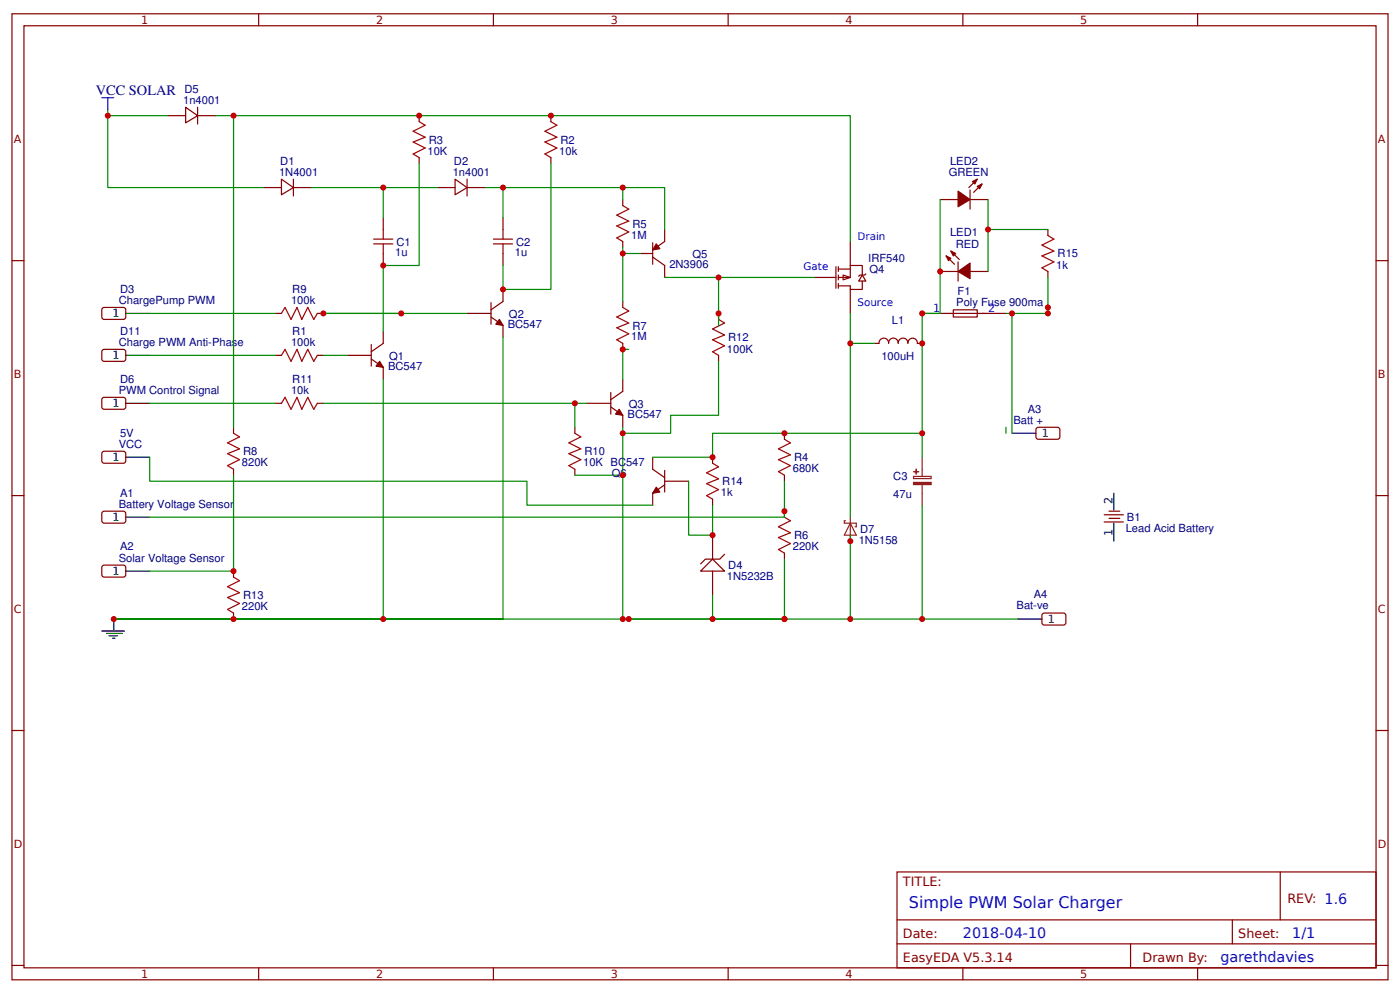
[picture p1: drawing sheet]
<svg xmlns="http://www.w3.org/2000/svg" width="309mm" height="219mm" viewBox="0 0 309 219" stroke-linecap="round" stroke-linejoin="round" font-family="sans-serif">
<g fill="none" stroke="#800" stroke-width=".26">
<path d="M2.6 3h304.1v213.3h-304.1zM5.3 5.7h298.7v208h-298.7zM57.1 3v2.7M109 3v2.7M160.9 3v2.7M212.7 3v2.7M264.6 3v2.7M62.2 39.6l2.6 1.8-2.6 1.6zM64.8 39.6v3.7M100.5 39.6l2.7 1.8-2.7 1.6zM103.2 39.6v3.7M2.6 57.5h2.7"/>
<path d="M58.2 41.4h4M64.8 41.4h4M96.6 41.4h3.9M103.2 41.4h4M304 57.5h2.7M76.7 78.4h5.3M82 79.2l2.7 1.9v2.6M82 76.1v4.7M84.7 73.2v2.6l-2.7 1.9M103.2 69.2h5.3M108.5 70l2.6 1.8v2.7M108.5 66.8v4.8"/>
<path d="M111.1 63.9v2.6l-2.6 1.9M2.6 109.4h2.7M304 109.4h2.7M2.6 161.3h2.7M304 161.3h2.7M198.2 192.5h105.8v21.2h-105.8zM282.8 192.5v10.6M2.6 213.1h2.7M57.1 213.7v2.6M109 213.7v2.6M160.9 213.7v2.6M198.2 203.1h105.8"/>
<path d="M198.2 208.4h105.8M212.7 213.7v2.6M249.8 208.4v5.3M264.6 213.7v2.6M272.3 203.1v5.3M304 213.1h2.7"/>
</g>
<path d="M22.5 21.6h2.6M23.8 21.6v2.6" fill="none" stroke="#00f" stroke-width=".26"/>
<g fill="#800" stroke="#800" stroke-width=".26">
<path d="M83.9 79.8l.8 1.3-1.6-.3z"/>
<path d="M110.3 70.5l.8 1.3-1.6-.2z"/>
</g>
<g fill="#fefefe" stroke="#800" stroke-width=".26">
<path d="M186.3 60.7l1.6 .6-1.6 .5z"/>
<path d="M190.5 60.7l.8 1.3h-1.6z"/>
</g>
<g fill="none" stroke="#800" stroke-width=".26">
<path d="M37 25.5h4M41 23.7l2.7 1.8-2.7 1.6zM43.7 25.5h3.9M43.7 23.7v3.7M92.6 25.5v1.4M92.6 34.8v1.3M121.7 25.5v1.4M121.7 34.8v1.3M84.7 48v2.7M84.7 56v2.6M111.1 48v2.7M111.1 56v2.6"/>
<path d="M137.6 44.1v1.3M137.6 53.3v1.3M141.6 56h2.6M144.2 56.8l2.6 1.8v2.7M144.2 53.6v4.7M146.8 50.7v2.6l-2.6 1.9M184.7 58.9v4.7M185.2 59.4h2.7M185.2 58.9v1M187.9 58.6h2.6v2.1M187.9 58.6v2.7h-2.7M187.9 53.3v5.3"/>
<path d="M22.6 77.4l.4-.3 4.5 .1 .3 .5-.1 1.8-.4 .3-4.5-.1-.3-.5zM22.8 67.9h4.7l.3 .5-.1 1.8-.4 .3-4.5-.1-.3-.4v-1.6zM60.9 78.4h1.3M60.9 69.2h1.3M70.1 78.4h1.3M70.1 69.2h1.3M137.6 66.5v1.4M137.6 75.8v1.3M158.7 69.2v1.3M158.7 78.4v1.4M179.9 61.3h4.8M185.2 60.7v1.1"/>
<path d="M185.2 62.6v1M187.9 63.9v5.3M190.5 62v1.9h-2.6v-.8h-2.7M191.3 60.5l-.3 .2h-1l-.3 .3M200.6 75.8a1.07 1.07 0 0 0-1.1-1.2 1.07 1.07 0 0 0-1.1 1.2 1.06 1.06 0 0 0-1-1.2 1.06 1.06 0 0 0-1.1 1.2 1.06 1.06 0 0 0-1-1.2 1.06 1.06 0 0 0-1.1 1.2h-1.1M200.6 75.8a1.04 1.04 0 0 1 1-1.1 1.04 1.04 0 0 1 1.1 1.1h1M22.6 88l.4-.3 4.5 .1 .3 .4-.1 1.9-.4 .3-4.5-.1-.3-.5zM51.6 94.3v1.3M60.9 89h1.3M70.1 89h1.3M127 94.3v1.3M129.6 89h5.3"/>
<path d="M134.9 89.8l2.7 1.9v2.6M134.9 86.7v4.7M137.6 83.7v2.7l-2.7 1.8M173.3 95.6v1.4M228.9 94.6l.5-.3 4.5 .1 .3 .5-.1 1.8-.5 .3-4.5-.1-.2-.5zM22.8 112.9h4.7l.3 .5-.1 1.8-.4 .3-4.5-.1-.3-.4v-1.6zM51.6 103.6v1.3M127 103.6v1.3M173.3 104.9v1.3M173.3 112.8v1.4M243.9 115.2h4.3M243.9 113.6h4.3"/>
<path d="M245 114.4h2.4M245 112.8h2.4M22.8 124.8h4.7l.3 .5-.1 1.8-.4 .3-4.5-.1-.3-.4v-1.6zM51.6 126.1v1.3M51.6 135.3v1.4M173.3 122.1v1.3M230.3 135.6l.4-.3 4.5 .1 .3 .5-.1 1.8-.5 .3-4.5-.1-.2-.4z"/>
</g>
<g fill="none" stroke="#a00000" stroke-width=".26">
<path d="M92.6 26.9l1.3 .7-2.6 1.4 2.6 1.3-2.6 1.1 2.6 1.3-2.6 1.3 1.3 .8M121.7 26.9l1.3 .7-2.6 1.4 2.6 1.3-2.6 1.1 2.6 1.3-2.6 1.3 1.3 .8M82.5 53.8h4.3M82.5 52.8h4.3M84.7 50.7v2.1M84.7 53.8v2.2M109 53.8h4.2M109 52.8h4.2M111.1 50.7v2.1M111.1 53.8v2.2M137.6 45.4l1.3 .8-2.6 1.3 2.6 1.3-2.6 1.1 2.6 1.3-2.6 1.3 1.3 .8M62.2 78.4l.8-1.3 1.3 2.7 1.3-2.7 1.1 2.7 1.3-2.7 1.3 2.7 .8-1.4"/>
<path d="M62.2 69.2l.8-1.3 1.3 2.6 1.3-2.6 1.1 2.6 1.3-2.6 1.3 2.6 .8-1.3M137.6 67.9l1.3 .8-2.6 1.3 2.6 1.3-2.6 1.1 2.6 1.3-2.6 1.3 1.3 .8M158.7 70.5l1.4 .8-2.7 1.3 2.7 1.4-2.7 1 2.7 1.3-2.7 1.4 1.3 .7M51.6 95.6l1.3 .8-2.6 1.4 2.6 1.3-2.6 1 2.6 1.4-2.6 1.3 1.3 .8M62.2 89l.8-1.3 1.3 2.7 1.3-2.7 1.1 2.7 1.3-2.7 1.3 2.7 .8-1.4M127 95.6l1.3 .8-2.6 1.4 2.6 1.3-2.6 1 2.6 1.4-2.6 1.3 1.3 .8M173.3 97l1.3 .8-2.6 1.3 2.6 1.3-2.6 1.1 2.6 1.3-2.6 1.3 1.3 .8M173.3 114.2l1.3 .8-2.6 1.3 2.6 1.3-2.6 1.1 2.6 1.3-2.6 1.3 1.3 .8M51.6 127.4l1.3 .8-2.6 1.3 2.6 1.3-2.6 1.1 2.6 1.3-2.6 1.3 1.3 .8"/>
</g>
<g fill="none" stroke="#080" stroke-width=".26">
<path d="M23.8 24.2v17.2h34.4M23.8 25.5h13.2M47.6 25.5h4v68.8M51.6 25.5h136.3v27.8M92.6 36.1v22.5h-7.9v14.6M121.7 36.1v27.8h-10.6v-5.3M68.8 41.4h27.8M84.7 41.4v6.6M107.2 41.4h3.9v6.6M111.1 41.4h26.5v2.7M137.6 41.4h9.2v9.3M137.6 54.6v1.4h4"/>
<path d="M137.6 56v10.5M33.1 78.4h27.8M33.1 69.2h27.8M71.4 78.4h5.3M71.4 69.2h31.8M111.1 74.5v62.2h-86h148.2M138.9 77.1h-1.3v6.6M146.8 61.3h33.1M158.7 79.8v11.9h-10.5v3.9h-10.6v41.1M158.7 61.3v10.5M187.9 69.2v6.6h5.2M187.9 75.8v38.4"/>
<path d="M33.1 89h27.8M71.4 89h55.6M84.7 83.7v53M129.6 89h-2.6v5.3M203.7 95.6v5.3M222.2 94.3v1.3M51.6 104.9v21.2h-18.5M127 104.9h10.6M173.3 106.2v8h-140.2M187.9 118.1v18.6M203.7 111.5v25.2M157.4 136.7h67.5"/>
<path d="M173.3 123.4v13.3h-34.4"/>
</g>
<g fill="none" stroke="#000" stroke-width=".26">
<path d="M27.8 78.4h5.3M27.8 69.2h5.3M27.8 89h5.3M223.6 95.6h5.3M27.8 114.2h5.3M246.1 108.9v3.7M246.1 115.5v4M22.5 139.3h5M23.5 139.8h3.5M25.1 136.7v2.6M27.8 126.1h5.3M224.9 136.7h5.3"/>
<path d="M24.1 140.4h1.8M24.9 140.9h.5"/>
</g>
<g fill="#800" stroke="#800" stroke-width=".26">
<path d="M136.8 90.4l.8 1.3-1.6-.3z"/>
<path d="M145 53.8l.8 1.1-1.6 .3z"/>
</g>
<path d="M186.8 115h-.3v.5h2.7v.8h-.3M187.9 115.5l1.3 2.6h-2.7zM187.9 114.2v5.3M201.8 105.2h3.9v.4h-3.9zM203.7 100.9v4.3M203.7 107v4.5" fill="none" stroke="#8d2323" stroke-width=".26"/>
<g fill="#8d2323" stroke="#8d2323" stroke-width=".26">
<path d="M201.8 106.5h3.9v.5h-3.9z"/>
<path d="M201.9 104.1h1z"/>
<path d="M202.4 103.6v1z"/>
</g>
<path d="M157.4 123.4l2.7 2.7h-5.3z" fill="#fefefe" stroke="#800" stroke-width=".26"/>
<g fill="none" stroke="#800" stroke-width=".26">
<path d="M215.9 39.6l-1.9 1.8M207.7 59.9h4M207.7 44.1h4M209 56.5l1.9 1.8M210.1 55.4l1.8 1.9M211.7 57.8v4.2M214.3 59.9h4M214.3 44.1h4M214.3 41.9v4.3M217 40.6l-1.9 1.9M231.5 50.7v1.3M231.5 59.9v1.4"/>
<path d="M203.7 69.2h18.5M210.6 68.4h5.3v1.6h-5.3zM22.6 99.9l.4-.3 4.5 .1 .3 .4-.1 1.9-.4 .3-4.5-.1-.3-.5zM144.2 100.9v2.7l2.6 1.8M146.8 107l-2.6 1.9v2.6M146.8 106.2h5.3M146.8 103.8v4.8M157.4 100.9v1.4M157.4 110.2v1.3M157.4 118.1v5.3M157.4 126.1v5.3M160.1 122.4l-1.1 1h-3.2l-1 1.1"/>
</g>
<path d="M231.5 52l1.3 .8-2.6 1.3 2.6 1.3-2.6 1.1 2.6 1.3-2.6 1.3 1.3 .8M157.4 102.3l1.3 .8-2.6 1.3 2.6 1.3-2.6 1.1 2.6 1.3-2.6 1.3 1.3 .8" fill="none" stroke="#a00000" stroke-width=".26"/>
<g fill="#800" stroke="#800" stroke-width=".26">
<path d="M145 107.6l.8 1-1.6 .3z"/>
<path d="M209 56.5l1.1 .5-.6 .5z"/>
<path d="M210.1 55.4l1 .6-.5 .5z"/>
<path d="M211.7 59.9l2.6-1.8v3.4z"/>
<path d="M215.9 41.1l1.1-.5-.6 1.1z"/>
<path d="M214.8 40.1l1.1-.5-.5 1z"/>
<path d="M211.7 42.2l2.6 1.9-2.6 1.5z"/>
</g>
<path d="M27.8 100.9h5.3" fill="none" stroke="#000" stroke-width=".26"/>
<path d="M207.7 44.1v25.1h-4v26.4h-46.3v5.3h-13.2M218.3 44.1v6.6h13.2M218.3 50.7v9.2M222.2 69.2h1.4v26.4M231.5 67.9v1.3h-7.9M231.5 61.3v7.9M137.6 94.3v1.3M33.1 100.9v5.3h83.3v5.3h27.8M152.1 106.2v11.9h5.3v-6.6M157.4 131.4v5.3" fill="none" stroke="#080" stroke-width=".26"/>
<g fill="#c00">
<circle cx="231.5" cy="69.2" r=".66"/>
<circle cx="231.5" cy="67.9" r=".66"/>
<circle cx="207.7" cy="59.9" r=".66"/>
<circle cx="203.7" cy="69.2" r=".66"/>
<circle cx="223.6" cy="69.2" r=".66"/>
<circle cx="111.1" cy="63.9" r=".66"/>
<circle cx="121.7" cy="25.5" r=".66"/>
<circle cx="92.6" cy="25.5" r=".66"/>
<circle cx="187.9" cy="75.8" r=".66"/>
<circle cx="187.9" cy="119.5" r=".66"/>
<circle cx="173.3" cy="112.8" r=".66"/>
<circle cx="138.9" cy="136.7" r=".66"/>
<circle cx="137.6" cy="41.4" r=".66"/>
<circle cx="173.3" cy="136.7" r=".66"/>
<circle cx="84.7" cy="136.7" r=".66"/>
<circle cx="84.7" cy="41.4" r=".66"/>
<circle cx="25.1" cy="136.7" r=".66"/>
<circle cx="71.4" cy="69.2" r=".66"/>
<circle cx="88.6" cy="69.2" r=".66"/>
<circle cx="111.1" cy="41.4" r=".66"/>
<circle cx="137.6" cy="77.1" r=".66"/>
<circle cx="137.6" cy="56" r=".66"/>
<circle cx="51.6" cy="136.7" r=".66"/>
<circle cx="51.6" cy="126.1" r=".66"/>
<circle cx="157.4" cy="136.7" r=".66"/>
<circle cx="158.8" cy="61.3" r=".66"/>
<circle cx="158.8" cy="69.2" r=".66"/>
<circle cx="137.6" cy="104.9" r=".66"/>
<circle cx="137.6" cy="136.7" r=".66"/>
<circle cx="127" cy="89" r=".66"/>
<circle cx="203.7" cy="136.7" r=".66"/>
<circle cx="23.8" cy="25.5" r=".66"/>
<circle cx="187.9" cy="136.7" r=".66"/>
<circle cx="51.6" cy="25.5" r=".66"/>
<circle cx="84.7" cy="58.6" r=".66"/>
<circle cx="157.4" cy="118.1" r=".66"/>
<circle cx="203.7" cy="95.6" r=".66"/>
<circle cx="203.7" cy="75.8" r=".66"/>
<circle cx="173.3" cy="95.6" r=".66"/>
<circle cx="157.4" cy="100.9" r=".66"/>
<circle cx="137.6" cy="95.6" r=".66"/>
<circle cx="218.3" cy="50.7" r=".66"/>
</g>
<text font-size="3.5" fill="#00f" x="200.8" y="200.4">Simple PWM Solar Charger</text>
<text font-size="3.2" fill="#000080" x="21.2" y="21">VCC SOLAR</text>
<g font-size="3.2" fill="#00f">
<text x="212.7" y="207">2018-04-10</text>
<text x="285.5" y="207">1/1</text>
<text x="269.6" y="212.3">garethdavies</text>
</g>
<g font-size="2.8" fill="#800">
<text x="199.5" y="195.7">TITLE:</text>
<text x="284.4" y="199.4">REV: 1.6</text>
<text x="199.5" y="207">Date:</text>
<text x="273.6" y="207">Sheet:</text>
<text x="199.5" y="212.3">EasyEDA V5.3.14</text>
<text x="252.4" y="212.3">Drawn By:</text>
</g>
<g font-size="2.5" fill="#800">
<text x="31.2" y="5.3">1</text>
<text x="83.1" y="5.3">2</text>
<text x="134.9" y="5.3">3</text>
<text x="186.8" y="5.3">4</text>
<text x="238.7" y="5.3">5</text>
<text x="3" y="31.6">A</text>
<text x="304.4" y="31.6">A</text>
<text x="3" y="83.5">B</text>
<text x="304.4" y="83.5">B</text>
<text x="3" y="135.3">C</text>
<text x="304.4" y="135.3">C</text>
<text x="3" y="187.2">D</text>
<text x="304.4" y="187.2">D</text>
<text x="31.2" y="215.9">1</text>
<text x="83.1" y="215.9">2</text>
<text x="134.9" y="215.9">3</text>
<text x="186.8" y="215.9">4</text>
<text x="238.7" y="215.9">5</text>
</g>
<g font-size="2.5" fill="#000080">
<text x="40.5" y="22.9">1n4001</text>
<text x="40.8" y="20.4">D5</text>
<text x="94.5" y="34.1">10K</text>
<text x="94.7" y="31.7">R3</text>
<text x="123.6" y="34.1">10k</text>
<text x="123.8" y="31.7">R2</text>
<text x="61.7" y="38.8">1N4001</text>
<text x="61.9" y="36.4">D1</text>
<text x="100" y="38.8">1n4001</text>
<text x="100.3" y="36.4">D2</text>
<text x="209.6" y="38.8">GREEN</text>
<text x="209.9" y="36.3">LED2</text>
<text x="139.4" y="52.7">1M</text>
<text x="139.7" y="50.3">R5</text>
<text x="209.9" y="52.2">LED1</text>
<text x="87.3" y="56.6">1u</text>
<text x="87.6" y="54.2">C1</text>
<text x="113.8" y="56.6">1u</text>
<text x="114" y="54.2">C2</text>
<text x="147.9" y="59.3">2N3906</text>
<text x="153" y="56.9">Q5</text>
<text x="191.8" y="57.9">IRF540</text>
<text x="211.2" y="54.6">RED</text>
<text x="233.4" y="59.3">1k</text>
<text x="233.7" y="56.8">R15</text>
<text x="26.5" y="64.6">D3</text>
<text x="64.6" y="64.7">R9</text>
<text x="192.1" y="60.3">Q4</text>
<text x="211.6" y="65.2">F1</text>
<text x="26.2" y="67.1">ChargePump PWM</text>
<text x="64.3" y="67.1">100k</text>
<text x="112.4" y="70.1">Q2</text>
<text x="197.1" y="71.5">L1</text>
<text x="211.3" y="67.6">Poly Fuse 900ma</text>
<text x="26.2" y="76.3">Charge PWM Anti-Phase</text>
<text x="26.5" y="73.9">D11</text>
<text x="64.3" y="76.3">100k</text>
<text x="64.6" y="74">R1</text>
<text x="112.2" y="72.5">BC547</text>
<text x="139.4" y="75.1">1M</text>
<text x="139.7" y="72.8">R7</text>
<text x="160.6" y="77.9">100K</text>
<text x="160.8" y="75.3">R12</text>
<text x="85.7" y="81.8">BC547</text>
<text x="86" y="79.4">Q1</text>
<text x="194.7" y="79.5">100uH</text>
<text x="26.2" y="86.9">PWM Control Signal</text>
<text x="26.5" y="84.5">D6</text>
<text x="64.3" y="86.9">10k</text>
<text x="64.6" y="84.5">R11</text>
<text x="138.9" y="90">Q3</text>
<text x="138.6" y="92.3">BC547</text>
<text x="223.9" y="93.5">Batt +</text>
<text x="227.1" y="91.1">A3</text>
<text x="26.2" y="98.8">VCC</text>
<text x="26.5" y="96.4">5V</text>
<text x="53.7" y="100.5">R8</text>
<text x="129.1" y="100.5">R10</text>
<text x="175.4" y="101.9">R4</text>
<text x="53.4" y="102.9">820K</text>
<text x="128.9" y="102.9">10K BC547</text>
<text x="135.2" y="105.3">Q6</text>
<text x="159.6" y="107.1">R14</text>
<text x="175.2" y="104.2">680K</text>
<text x="197.4" y="106.1">C3</text>
<text x="26.2" y="112.1">Battery Voltage Sensor</text>
<text x="26.5" y="109.6">A1</text>
<text x="159.3" y="109.6">1k</text>
<text x="197.4" y="110">47u</text>
<text x="175.4" y="119.1">R6</text>
<text x="190" y="117.7">D7</text>
<text x="248.7" y="117.5">Lead Acid Battery</text>
<text x="249" y="115.1">B1</text>
<text x="26.2" y="124">Solar Voltage Sensor</text>
<text x="26.5" y="121.5">A2</text>
<text x="160.9" y="125.6">D4</text>
<text x="175.2" y="121.4">220K</text>
<text x="189.7" y="120.1">1N5158</text>
<text x="160.6" y="128.1">1N5232B</text>
<text x="53.4" y="134.7">220K</text>
<text x="53.7" y="132.3">R13</text>
<text x="224.6" y="134.5">Bat-ve</text>
<text x="228.4" y="132.1">A4</text>
</g>
<g font-size="2.5">
<text x="24.9" y="70">1</text>
<text x="24.9" y="79.2">1</text>
<text x="24.9" y="89.8">1</text>
<text x="24.9" y="101.7">1</text>
<text x="230.2" y="96.4">1</text>
<text x="245.8" y="111.3" transform="rotate(-90 245.8 111.3)">2</text>
<text x="24.9" y="115">1</text>
<text x="245.8" y="118.4" transform="rotate(-90 245.8 118.4)">1</text>
<text x="24.9" y="126.9">1</text>
<text x="231.5" y="137.5">1</text>
</g>
<g font-size="2.5" fill="#00f">
<text x="206.1" y="68.9">1</text>
<text x="218.3" y="68.9">2</text>
</g>
<g font-size="2.3" fill="#00f">
<text x="189.4" y="53">Drain</text>
<text x="177.5" y="59.6">Gate</text>
<text x="189.4" y="67.5">Source</text>
</g>
</svg>
